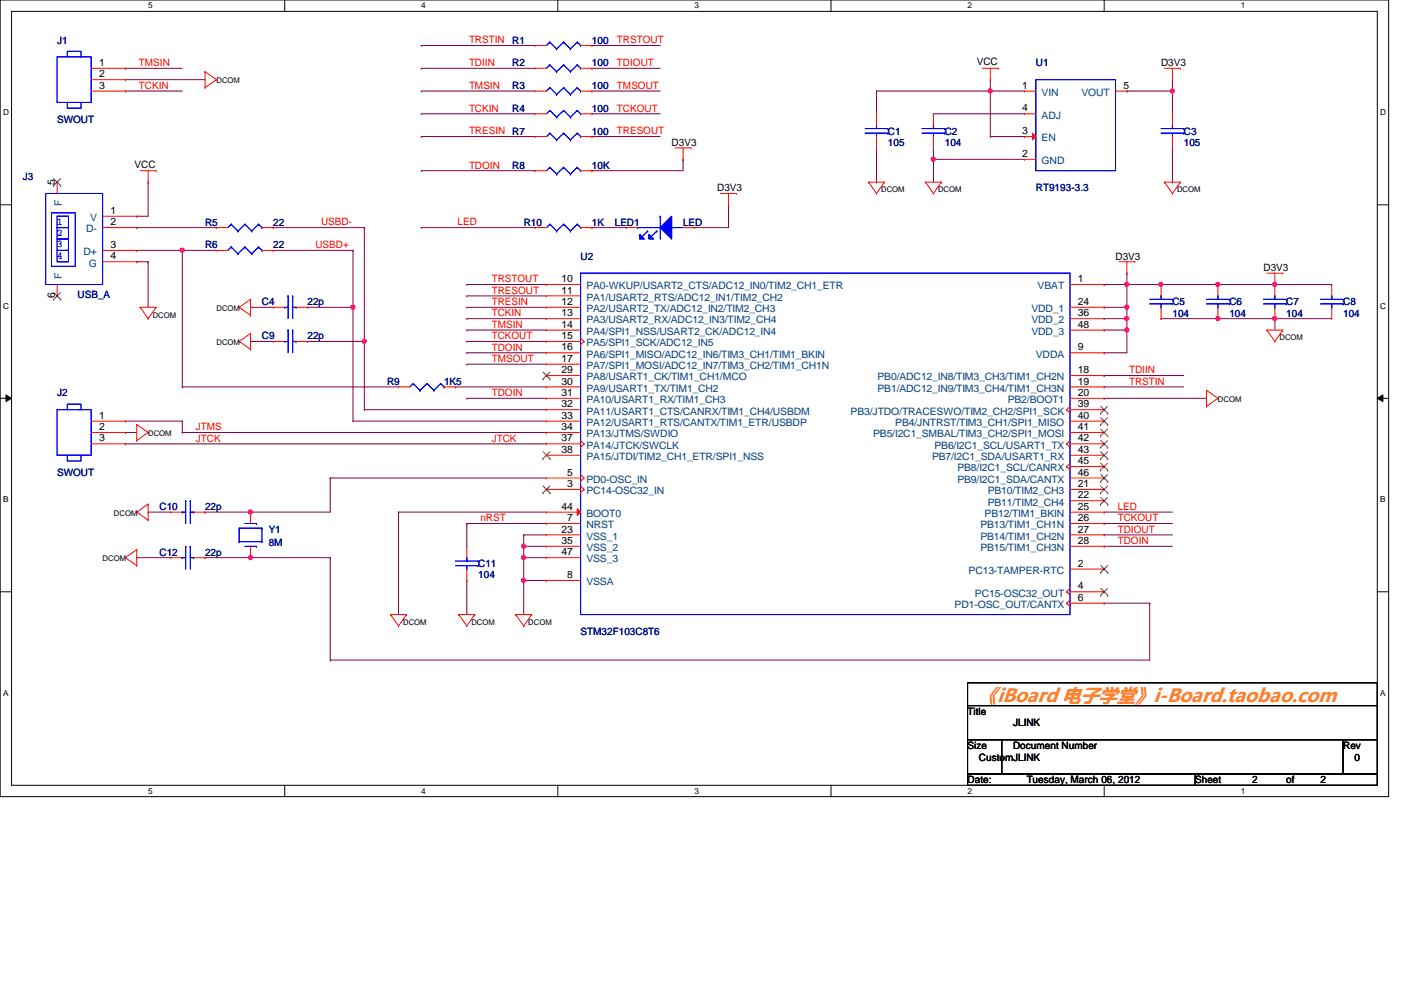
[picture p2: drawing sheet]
<svg xmlns="http://www.w3.org/2000/svg" width="297mm" height="210mm" viewBox="0 0 297 210" stroke-linecap="round" stroke-linejoin="round" font-family="sans-serif">
<path d="M0 0h294.4v168.9h-294.4zM2.5 2.4h289.5v164.1h-289.5z" fill="none" stroke="#000" stroke-width=".21"/>
<g fill="#fff">
<path d="M31.4 .3h.9v1.9h-.9z"/>
<path d="M31.4 166.8h.9v1.9h-.9z"/>
</g>
<path d="M60.4 0v2.4M60.4 166.5v2.4" fill="none" stroke="#000" stroke-width=".21"/>
<g fill="#fff">
<path d="M89.3 .3h1v1.9h-1z"/>
<path d="M89.3 166.8h1v1.9h-1z"/>
</g>
<path d="M118.3 0v2.4M118.3 166.5v2.4" fill="none" stroke="#000" stroke-width=".21"/>
<g fill="#fff">
<path d="M147.2 .3h1v1.9h-1z"/>
<path d="M147.2 166.8h1v1.9h-1z"/>
</g>
<path d="M176.2 0v2.4M176.2 166.5v2.4" fill="none" stroke="#000" stroke-width=".21"/>
<g fill="#fff">
<path d="M205.1 .3h1v1.9h-1z"/>
<path d="M205.1 166.8h1v1.9h-1z"/>
</g>
<path d="M234.1 0v2.4M234.1 166.5v2.4" fill="none" stroke="#000" stroke-width=".21"/>
<g fill="#fff">
<path d="M263.1 .3h.9v1.9h-.9z"/>
<path d="M263.1 166.8h.9v1.9h-.9z"/>
<path d="M.7 22.9h1.2v1.9h-1.2z"/>
<path d="M292.6 22.9h1.3v1.9h-1.3z"/>
<path d="M.7 63.9h1.2v1.9h-1.2z"/>
<path d="M292.6 63.9h1.3v1.9h-1.3z"/>
</g>
<path d="M0 43.4h2.5M292 43.4h2.4" fill="none" stroke="#000" stroke-width=".21"/>
<g fill="#fff">
<path d="M.7 104.9h1.1v1.9h-1.1z"/>
<path d="M292.6 104.9h1.2v1.9h-1.2z"/>
</g>
<path d="M0 84.5h2.5M1.3 83.7l1.2 .8-1.2 .6zM292 84.5l1.2-.8v1.4zM292 84.5h2.4" fill="none" stroke="#000" stroke-width=".21"/>
<path d="M1.3 83.7l1.2 .8-1.2 .6zM292 84.5l1.2-.8v1.4z" fill="#000"/>
<g fill="#fff">
<path d="M.7 146h1.1v1.9h-1.1z"/>
<path d="M292.6 146h1.2v1.9h-1.2z"/>
</g>
<path d="M0 125.5h2.5M292 125.5h2.4" fill="none" stroke="#000" stroke-width=".21"/>
<g fill="none" stroke="#800040" stroke-width=".21">
<path d="M31.4 38.6h.1M31.4 38.6v7.2h-2.4M29 45.8h.1M29 48.3h.1M29 55.5h.1M29 48.3h16.9M29 55.5h2.4M31.4 55.5h.1M31.4 55.5v9.7M38.6 53.1h.1M38.6 53.1h7.3M58 48.3h.1"/>
<path d="M58 53.1h.1M58 53.1h16.8M58 48.3h19.3M238.9 57.9h.1M238.9 57.9v7.3M234.1 74.8h.1M234.1 60.3h.1M234.1 74.8h4.8M234.1 60.3h4.8M238.9 60.3h.1"/>
</g>
<circle cx="238.9" cy="60.3" r=".45" fill="#f0f"/>
<circle cx="238.9" cy="60.3" r=".45" fill="none" stroke="#f0f" stroke-width=".21"/>
<path d="M234.1 65.2h.1M234.1 65.2h4.8M238.9 65.2h.1M238.9 65.2v2.4" fill="none" stroke="#800040" stroke-width=".21"/>
<circle cx="238.9" cy="65.1" r=".45" fill="#f0f"/>
<circle cx="238.9" cy="65.1" r=".45" fill="none" stroke="#f0f" stroke-width=".21"/>
<path d="M234.1 67.6h.1M234.1 70h.1M234.1 67.6h4.8M234.1 70h4.8M238.9 70h.1M238.9 70v4.8" fill="none" stroke="#800040" stroke-width=".21"/>
<circle cx="238.9" cy="70" r=".45" fill="#f0f"/>
<circle cx="238.9" cy="70" r=".45" fill="none" stroke="#f0f" stroke-width=".21"/>
<path d="M258.2 60.3h.1M258.2 60.3h12.1" fill="none" stroke="#800040" stroke-width=".21"/>
<circle cx="258.2" cy="60.3" r=".45" fill="#f0f"/>
<circle cx="258.2" cy="60.3" r=".45" fill="none" stroke="#f0f" stroke-width=".21"/>
<path d="M246.2 60.3h.1M246.2 67.6h.1M246.2 60.3h12M246.2 67.6h24.1M258.2 67.6h.1" fill="none" stroke="#800040" stroke-width=".21"/>
<circle cx="258.2" cy="67.5" r=".45" fill="#f0f"/>
<circle cx="258.2" cy="67.5" r=".45" fill="none" stroke="#f0f" stroke-width=".21"/>
<path d="M270.3 67.6h.1M270.3 67.6v2.4M270.3 67.6h12.1" fill="none" stroke="#800040" stroke-width=".21"/>
<circle cx="270.3" cy="67.5" r=".45" fill="#f0f"/>
<circle cx="270.3" cy="67.5" r=".45" fill="none" stroke="#f0f" stroke-width=".21"/>
<path d="M26.6 94.1h.1M26.6 89.3h.1M26.6 94.1h89.3M26.6 89.3h12M84.5 108.6h.1M84.5 108.6h31.4M84.5 108.6v21.7M111 113.4h.1M111 113.4v2.4M111 123.1h.1M111 123.1v7.2" fill="none" stroke="#800040" stroke-width=".21"/>
<circle cx="111" cy="123" r=".45" fill="#f0f"/>
<circle cx="111" cy="123" r=".45" fill="none" stroke="#f0f" stroke-width=".21"/>
<path d="M111 115.8h.1M111 115.8v2.4" fill="none" stroke="#800040" stroke-width=".21"/>
<circle cx="111" cy="115.8" r=".45" fill="#f0f"/>
<circle cx="111" cy="115.8" r=".45" fill="none" stroke="#f0f" stroke-width=".21"/>
<path d="M238.9 67.6h.1M238.9 67.6v2.4M99 111h.1M99 111h16.9M99 111v4.8M99 123.1h.1M99 123.1v7.2" fill="none" stroke="#800040" stroke-width=".21"/>
<circle cx="238.9" cy="67.5" r=".45" fill="#f0f"/>
<circle cx="238.9" cy="67.5" r=".45" fill="none" stroke="#f0f" stroke-width=".21"/>
<path d="M111 118.2h.1M111 118.2v4.9" fill="none" stroke="#800040" stroke-width=".21"/>
<circle cx="111" cy="118.2" r=".45" fill="#f0f"/>
<circle cx="111" cy="118.2" r=".45" fill="none" stroke="#f0f" stroke-width=".21"/>
<path d="M270.3 60.3h.1M270.3 60.3h12.1" fill="none" stroke="#800040" stroke-width=".21"/>
<circle cx="270.3" cy="60.3" r=".45" fill="#f0f"/>
<circle cx="270.3" cy="60.3" r=".45" fill="none" stroke="#f0f" stroke-width=".21"/>
<path d="M77.3 72.4h.1M77.3 72.4v14.5M77.3 86.9h.1M77.3 86.9h38.6M111 113.4h.1M111 115.8h.1M111 118.2h.1M111 113.4h4.9M111 115.8h4.9M111 118.2h4.9M111 123.1h.1M111 123.1h4.9" fill="none" stroke="#800040" stroke-width=".21"/>
<circle cx="77.2" cy="72.4" r=".45" fill="#f0f"/>
<circle cx="77.2" cy="72.4" r=".45" fill="none" stroke="#f0f" stroke-width=".21"/>
<path d="M74.8 65.2h.1M74.8 65.2v24.1M74.8 89.3h.1M74.8 89.3h41.1M96.6 82h.1M96.6 82h19.3" fill="none" stroke="#800040" stroke-width=".21"/>
<circle cx="74.8" cy="65.1" r=".45" fill="#f0f"/>
<circle cx="74.8" cy="65.1" r=".45" fill="none" stroke="#f0f" stroke-width=".21"/>
<g fill="none" stroke="#800040" stroke-width=".21">
<path d="M125.5 48.3h.1M125.5 48.3h7.3M147.2 48.3h.1M154.5 43.4h.1M154.5 43.4v4.9h-7.3M53.1 65.2h.1M53.1 72.4h.1M53.1 65.2h4.9M53.1 72.4h4.9M65.2 65.2h.1M65.2 72.4h.1M65.2 65.2h9.6"/>
<path d="M65.2 72.4h12.1M29 118.2h.1M29 118.2h7.2M31.4 108.6h.1M31.4 108.6h4.8M43.5 108.6h.1M43.5 108.6h9.6M53.1 118.2h.1M53.1 118.2h16.9M70 101.3h.1M70 101.3h45.9M70 101.3v7.3"/>
<path d="M234.1 108.6h.1M234.1 108.6h14.5"/>
</g>
<circle cx="53.1" cy="118.2" r=".45" fill="#f0f"/>
<circle cx="53.1" cy="118.2" r=".45" fill="none" stroke="#f0f" stroke-width=".21"/>
<g fill="none" stroke="#800040" stroke-width=".21">
<path d="M26.6 16.9h.1M26.6 14.5h.1M26.6 19.3h.1M26.6 14.5h12M26.6 19.3h12M26.6 16.9h16.9M89.3 9.7h.1M89.3 14.5h.1M89.3 19.3h.1M89.3 9.7h24.1M89.3 14.5h24.1M89.3 19.3h24.1"/>
<path d="M125.5 9.7h.1M125.5 14.5h.1M125.5 19.3h.1M125.5 9.7h14.5M125.5 14.5h14.5M125.5 19.3h14.5M210 19.3h.1M210 19.3v9.7M89.3 24.1h.1M89.3 29h.1M89.3 36.2h.1M89.3 24.1h24.1"/>
<path d="M89.3 29h24.1M89.3 36.2h24.1M125.5 24.1h.1M125.5 29h.1M125.5 36.2h.1M125.5 24.1h14.5M125.5 29h14.5M144.8 33.8h.1M144.8 33.8v2.4h-19.3M210 29h.1M210 29h7.2M99 60.3h.1"/>
<path d="M99 62.7h.1M99 65.2h.1M99 67.6h.1M99 70h.1M99 72.4h.1M99 74.8h.1M99 77.2h.1M99 60.3h16.9M99 62.7h16.9M99 65.2h16.9M99 67.6h16.9M99 70h16.9"/>
<path d="M99 72.4h16.9M99 74.8h16.9M99 77.2h16.9M234.1 79.6h.1M234.1 79.6h16.9M99 84.5h.1M99 84.5h16.9M234.1 82h.1M234.1 84.5h.1M234.1 84.5h21.7M234.1 82h16.9M70 118.2h.1"/>
<path d="M70 118.2v21.8M234.1 111h.1M234.1 113.4h.1M234.1 115.8h.1M234.1 111h14.5M234.1 113.4h14.5M234.1 115.8h14.5M70 140h.1M234.1 127.9h.1M234.1 127.9h9.7M243.8 127.9h.1M243.8 127.9v12.1h-173.8"/>
</g>
<circle cx="209.9" cy="19.3" r=".45" fill="#f0f"/>
<circle cx="209.9" cy="19.3" r=".45" fill="none" stroke="#f0f" stroke-width=".21"/>
<path d="M185.8 19.3h.1M185.8 19.3h31.4M185.8 19.3v4.8M210 19.3h.1M210 16.9h.1M210 16.9v2.4M185.8 38.6h.1M185.8 31.4v7.2M197.9 33.8h.1M197.9 33.8h19.3" fill="none" stroke="#800040" stroke-width=".21"/>
<circle cx="197.9" cy="33.8" r=".45" fill="#f0f"/>
<circle cx="197.9" cy="33.8" r=".45" fill="none" stroke="#f0f" stroke-width=".21"/>
<path d="M238.9 19.3h.1M238.9 19.3h9.7M248.6 19.3h.1M248.6 19.3v4.8M197.9 33.8h.1M197.9 33.8v4.8" fill="none" stroke="#800040" stroke-width=".21"/>
<circle cx="248.5" cy="19.3" r=".45" fill="#f0f"/>
<circle cx="248.5" cy="19.3" r=".45" fill="none" stroke="#f0f" stroke-width=".21"/>
<path d="M197.9 24.1h.1M197.9 31.4h.1M197.9 24.1h19.3M197.9 31.4v2.4M248.6 38.6h.1M248.6 31.4v7.2M38.6 53.1h.1M38.6 53.1v28.9M26.6 91.7h.1M26.6 91.7h2.4M38.6 82h.1M38.6 82h45.9" fill="none" stroke="#800040" stroke-width=".21"/>
<circle cx="38.6" cy="53.1" r=".45" fill="#f0f"/>
<circle cx="38.6" cy="53.1" r=".45" fill="none" stroke="#f0f" stroke-width=".21"/>
<path d="M29 53.1h.1M29 53.1h9.6M53.1 108.6h.1M53.1 108.6h16.9" fill="none" stroke="#800040" stroke-width=".21"/>
<circle cx="53.1" cy="108.6" r=".45" fill="#f0f"/>
<circle cx="53.1" cy="108.6" r=".45" fill="none" stroke="#f0f" stroke-width=".21"/>
<g fill="none" stroke="#800040" stroke-width=".21">
<path d="M248.6 16.9h.1M248.6 16.9v2.4M74.8 53.1h.1M74.8 53.1v12.1M77.3 48.3h.1M77.3 48.3v24.1M89.3 48.3h.1M89.3 48.3h24.1M238.9 60.3h.1M238.9 60.3h7.3M38.6 89.3h.1M38.6 91.7h.1"/>
<path d="M38.6 89.3v2.4M38.6 91.7h77.3M43.5 118.2h.1M43.5 118.2h9.6"/>
</g>
<circle cx="246.1" cy="60.3" r=".45" fill="#f0f"/>
<circle cx="246.1" cy="60.3" r=".45" fill="none" stroke="#f0f" stroke-width=".21"/>
<g fill="none" stroke="#f00" stroke-width=".21">
<path d="M19.3 14.5h7.3M19.3 19.3h7.3M19.3 16.9h7.3M26.6 14.5h.1M26.6 16.9h.1M26.6 19.3h.1M43.5 18.6h.1M43.5 15.2h.1M43.5 15.2l2.4 1.7M43.5 15.2v3.4M45.9 16.9h.1M45.9 16.9l-2.4 1.7"/>
<path d="M113.4 9.7h.1M113.4 19.3h.1M113.4 14.5h.1M113.4 14.5h2.5M113.4 9.7h2.5M113.4 19.3h2.5M123.1 14.5h2.4M123.1 9.7h2.4M123.1 19.3h2.4M125.5 9.7h.1M125.5 19.3h.1M125.5 14.5h.1"/>
<path d="M208.3 14.5h3.4M210 16.9h.1M210 14.5v2.4M211.7 14.5h.1M246.9 14.5h3.4M248.6 16.9h.1M248.6 14.5v2.4M250.3 14.5h.1M12.1 38.6h.1M12.1 38.6v2.4M29.7 36.2h3.4M31.4 38.6h.1"/>
<path d="M31.4 36.2v2.4M33.1 36.2h.1M113.4 29h.1M113.4 24.1h.1M113.4 36.2h.1M113.4 36.2h2.5M113.4 29h2.5M113.4 24.1h2.5M123.1 36.2h2.4M123.1 29h2.4M123.1 24.1h2.4M125.5 29h.1"/>
<path d="M125.5 24.1h.1M125.5 36.2h.1M143.1 31.4h3.4M144.8 33.8h.1M144.8 31.4v2.4M146.5 31.4h.1M184.1 38.6h.1M184.1 38.6l1.7 2.4M184.1 38.6h3.4M187.5 38.6h.1M187.5 38.6l-1.7 2.4M196.2 38.6h.1"/>
<path d="M196.2 38.6h3.4M196.2 38.6l1.7 2.4M197.9 24.1h.1M197.9 31.4h.1M197.9 24.1v2.4M197.9 29v2.4M199.6 38.6h.1M199.6 38.6l-1.7 2.4M246.9 38.6h.1M246.9 38.6h3.4M246.9 38.6l1.7 2.4M250.3 38.6h.1"/>
<path d="M250.3 38.6l-1.7 2.4M21.8 55.5h7.2M21.8 48.3h7.2M21.8 53.1h7.2M21.8 45.8h7.2M29 45.8h.1M29 48.3h.1M29 53.1h.1M29 55.5h.1M45.9 48.3h.1M45.9 53.1h.1M45.9 48.3h2.4"/>
<path d="M45.9 53.1h2.4M55.5 48.3h2.5M55.5 53.1h2.5M58 48.3h.1M58 53.1h.1M152.8 41h3.4M154.5 43.4h.1M154.5 41v2.4M156.2 41h.1M185.8 41h.1M197.9 41h.1M237.2 55.5h3.4"/>
<path d="M238.9 57.9h.1M238.9 55.5v2.4M240.6 55.5h.1M248.6 41h.1M268.6 57.9h3.4M270.3 57.9v4.8M272 57.9h.1M12.1 62.7h.1M12.1 60.3v2.4M29.7 65.2h.1M29.7 65.2l1.7 2.4M29.7 65.2h3.4"/>
<path d="M31.4 67.6h.1M33.1 65.2h.1M33.1 65.2l-1.7 2.4M50.7 65.2h.1M50.7 72.4h.1M50.7 65.2l2.4 1.6M50.7 72.4l2.4 1.7M53.1 63.5h.1M53.1 66.8h.1M53.1 70.7h.1M53.1 74.1h.1M53.1 63.5l-2.4 1.7"/>
<path d="M53.1 63.5v3.3M53.1 70.7v3.4M53.1 70.7l-2.4 1.7M246.2 60.3h.1M246.2 67.6h.1M246.2 60.3v2.4M246.2 65.2v2.4M258.2 60.3h.1M258.2 67.6h.1M258.2 60.3v2.4M258.2 65.2v2.4M268.6 70h.1"/>
<path d="M268.6 70l1.7 2.4M268.6 70h3.4M270.3 72.4h.1M270.3 60.3h.1M270.3 67.6h.1M270.3 65.2v2.4M272 70h.1M272 70l-1.7 2.4M282.4 60.3h.1M282.4 67.6h.1M282.4 60.3v2.4M282.4 65.2v2.4"/>
<path d="M19.3 89.3h7.3M19.3 91.7h7.3M19.3 94.1h7.3M26.6 89.3h.1M26.6 91.7h.1M26.6 94.1h.1M29 93.4h.1M29 90h.1M29 90v3.4M29 90l2.4 1.7M31.4 91.7h.1M31.4 91.7l-2.4 1.7"/>
<path d="M84.5 82h.1M84.5 82h2.4M94.1 82h2.5M96.6 82h.1M255.8 86.1h.1M255.8 82.8h.1M255.8 82.8l2.4 1.7M255.8 82.8v3.3M258.2 84.5h.1M258.2 84.5l-2.4 1.6M26.6 118.2h.1M26.6 118.2l2.4 1.7"/>
<path d="M29 108.6h.1M29 116.5h.1M29 119.9h.1M29 108.6l2.4 1.7M29 116.5l-2.4 1.7M29 116.5v3.4M31.4 106.9h.1M31.4 110.3h.1M31.4 106.9l-2.4 1.7M31.4 106.9v3.4M36.2 108.6h.1M36.2 118.2h.1"/>
<path d="M36.2 108.6h2.4M36.2 118.2h2.4M41.1 108.6h2.4M41.1 118.2h2.4M43.5 108.6h.1M43.5 118.2h.1M99 115.8h.1M99 115.8v2.4M82.8 130.3h.1M82.8 130.3h3.4M82.8 130.3l1.7 2.4M84.5 132.7h.1"/>
<path d="M86.2 130.3h.1M86.2 130.3l-1.7 2.4M97.3 130.3h.1M97.3 130.3h3.4M97.3 130.3l1.7 2.4M99 132.7h.1M99 123.1h.1M99 120.6v2.5M100.7 130.3h.1M100.7 130.3l-1.7 2.4M109.3 130.3h.1M109.3 130.3l1.7 2.4"/>
<path d="M109.3 130.3h3.4M111 132.7h.1M112.7 130.3h.1M112.7 130.3l-1.7 2.4"/>
</g>
<path d="M205.1 144.8h86.9v4.8h-86.9zM205.1 149.6h86.9v7.2h-86.9zM205.1 156.8h7.3v7.3h-7.3zM212.4 156.8h72.4v7.3h-72.4zM284.8 156.8h7.2v7.3h-7.2zM205.1 164.1h48.3v2.4h-48.3zM253.4 164.1h38.6v2.4h-38.6z" fill="none" stroke="#000" stroke-width=".21"/>
<g fill="none" stroke="#00f" stroke-width=".21">
<path d="M12.1 12.1h7.2v9.6h-7.2zM14.3 12.1v-1.2h2.9v1.2h-.3M116.6 8.9h.1M116.6 18.6h.1M116.6 13.8h.1M116.6 8.9l-.7 .8M116.6 8.9l1.4 1.5M116.6 18.6l-.7 .7M116.6 18.6l1.4 1.4M116.6 13.8l-.7 .7M116.6 13.8l1.4 1.4M118 10.4h.1"/>
<path d="M118 15.2h.1M119.5 8.9h.1M119.5 18.6h.1M119.5 13.8h.1M119.5 8.9l-1.5 1.5M119.5 8.9l1.4 1.5M119.5 18.6l-1.5 1.4M119.5 18.6l1.4 1.4M119.5 13.8l-1.5 1.4M119.5 13.8l1.4 1.4M120.9 10.4h.1M120.9 15.2h.1"/>
<path d="M122.4 8.9h.1M122.4 18.6h.1M122.4 13.8h.1M122.4 8.9l-1.5 1.5M122.4 8.9l.7 .8M122.4 18.6l-1.5 1.4M122.4 18.6l.7 .7M122.4 13.8l-1.5 1.4M122.4 13.8l.7 .7M123.1 9.7h.1M123.1 19.3h.1M123.1 14.5h.1"/>
<path d="M14.5 21.7h-.2v1.2h2.9v-1.2M116.6 28.2h.1M116.6 23.4h.1M116.6 35.5h.1M116.6 28.2l-.7 .8M116.6 28.2l1.4 1.5M116.6 23.4l-.7 .7M116.6 23.4l1.4 1.4M116.6 35.5l-.7 .7M116.6 35.5l1.4 1.4M118 29.7h.1M118 24.8h.1"/>
<path d="M118 20h.1M118 36.9h.1M119.5 28.2h.1M119.5 23.4h.1M119.5 35.5h.1M119.5 28.2l-1.5 1.5M119.5 28.2l1.4 1.5M119.5 23.4l-1.5 1.4M119.5 23.4l1.4 1.4M119.5 35.5l-1.5 1.4M119.5 35.5l1.4 1.4M120.9 29.7h.1"/>
<path d="M120.9 24.8h.1M120.9 20h.1M120.9 36.9h.1M122.4 28.2h.1M122.4 23.4h.1M122.4 35.5h.1M122.4 28.2l-1.5 1.5M122.4 28.2l.7 .8M122.4 23.4l-1.5 1.4M122.4 23.4l.7 .7M122.4 35.5l-1.5 1.4M122.4 35.5l.7 .7"/>
<path d="M123.1 29h.1M123.1 24.1h.1M123.1 36.2h.1M195.5 28.2h4.8M195.5 27.3h4.8M197.9 26.5h.1M197.9 29h.1M197.9 26.5v.8M197.9 28.2v.8M200.3 28.2h.1M200.3 27.3h.1M9.7 41h12.1v19.3h-12.1z"/>
<path d="M10.9 45.1h5.1v11.4h-5.1zM12.1 50.7h2.4v2.4h-2.4zM12.1 45.8h2.4v2.5h-2.4zM12.1 53.1h2.4v2.4h-2.4zM12.1 48.3h2.4v2.4h-2.4zM49 47.5h.1M49 52.4h.1M49 47.5l-.7 .8M49 47.5l1.5 1.5M49 52.4l-.7 .7M49 52.4l1.5 1.4M50.5 49h.1"/>
<path d="M50.5 53.8h.1M51.9 47.5h.1M51.9 52.4h.1M51.9 47.5l-1.4 1.5M51.9 47.5l1.5 1.5M51.9 52.4l-1.4 1.4M51.9 52.4l1.5 1.4M53.4 49h.1M53.4 53.8h.1M54.8 47.5h.1M54.8 52.4h.1M54.8 47.5l-1.4 1.5"/>
<path d="M54.8 47.5l.7 .8M54.8 52.4l-1.4 1.4M54.8 52.4l.7 .7M55.5 48.3h.1M55.5 53.1h.1M243.8 64.4h4.8M243.8 63.5h4.8M246.2 62.7h.1M246.2 65.2h.1M246.2 62.7v.8M246.2 64.4v.8M248.6 64.4h.1"/>
<path d="M248.6 63.5h.1M255.8 64.4h4.8M255.8 63.5h4.8M258.2 62.7h.1M258.2 65.2h.1M258.2 62.7v.8M258.2 64.4v.8M260.6 64.4h.1M260.6 63.5h.1M267.9 64.4h4.8M267.9 63.5h4.8M270.3 62.7h.1"/>
<path d="M270.3 65.2h.1M270.3 62.7v.8M270.3 64.4v.8M272.7 64.4h.1M272.7 63.5h.1M279.9 64.4h4.9M279.9 63.5h4.9M282.4 62.7h.1M282.4 65.2h.1M282.4 62.7v.8M282.4 64.4v.8M284.8 64.4h.1"/>
<path d="M284.8 63.5h.1M12.1 86.9h7.2v9.6h-7.2zM14.3 86.9v-1.2h2.9v1.2h-.3M14.5 96.5h-.2v1.2h2.9v-1.2M87.6 81.3h.1M87.6 81.3l-.7 .7M87.6 81.3l1.5 1.5M89.1 82.8h.1M90.5 81.3h.1M90.5 81.3l-1.4 1.5M90.5 81.3l1.5 1.5M92 82.8h.1"/>
<path d="M93.4 81.3h.1M93.4 81.3l-1.4 1.5M93.4 81.3l.7 .7M94.1 82h.1M38.6 108.6h.1M38.6 118.2h.1M38.6 108.6h.8M38.6 118.2h.8M39.4 106.2h.1M39.4 115.8h.1M39.4 106.2v4.8M39.4 115.8v4.8"/>
<path d="M40.3 106.2h.1M40.3 115.8h.1M40.3 106.2v4.8M40.3 115.8v4.8M40.3 108.6h.8M40.3 118.2h.8M41.1 108.6h.1M41.1 118.2h.1M96.6 119.9h4.8M96.6 119h4.8M99 118.2h.1M99 118.2v.8"/>
<path d="M99 119.9v.7M101.4 119.9h.1M101.4 119h.1M99 120.6h.1"/>
</g>
<path d="M11.3 39.4h.1M11.4 37.9l1.5 1.5M12.8 37.9l-1.5 1.5M12.9 39.4h.1M11.3 63.5h.1M11.4 62l1.5 1.5M12.8 62l-1.5 1.5M12.9 63.5h.1" fill="none" stroke="#804000" stroke-width=".21"/>
<path d="M140 48.3l2.4-2.5v4.9z" fill="#00f"/>
<path d="M140 48.3l2.4-2.5v4.9z" fill="none" stroke="#00f" stroke-width=".21"/>
<path d="M137.6 49.7l1 1h-1z" fill="#00f"/>
<path d="M137.6 49.7l1 1h-1z" fill="none" stroke="#00f" stroke-width=".21"/>
<path d="M135.6 49.7l1 1h-1z" fill="#00f"/>
<path d="M135.2 48.3h.1M135.2 48.3h4.8M135.6 49.7l1 1h-1zM137.3 49h.1M137.3 49l-1.2 1.2M139.3 49h.1M139.3 49l-1.3 1.2M140 45.8h.1M140 45.8v4.9M142.4 48.3h.1M142.4 48.3h2.4" fill="none" stroke="#00f" stroke-width=".21"/>
<path d="M140 48.3l2.4-2.5v4.9z" fill="#00f"/>
<path d="M140 48.3l2.4-2.5v4.9z" fill="none" stroke="#00f" stroke-width=".21"/>
<path d="M137.6 49.7l1 1h-1z" fill="#00f"/>
<path d="M137.6 49.7l1 1h-1z" fill="none" stroke="#00f" stroke-width=".21"/>
<path d="M135.6 49.7l1 1h-1z" fill="#00f"/>
<g fill="none" stroke="#00f" stroke-width=".21">
<path d="M219.6 16.9h16.9v19.3h-16.9zM183.4 28.2h4.9M183.4 27.3h4.9M185.8 26.5h.1M185.8 29h.1M185.8 26.5v.8M185.8 28.2v.8M188.3 28.2h.1M188.3 27.3h.1M135.2 48.3h.1M135.2 48.3h4.8M135.6 49.7l1 1h-1z"/>
<path d="M137.3 49h.1M137.3 49l-1.2 1.2M139.3 49h.1M139.3 49l-1.3 1.2M140 45.8h.1M140 45.8v4.9M142.4 48.3h.1M142.4 48.3h2.4"/>
</g>
<path d="M217.2 19.3h.1M217.2 19.3h2.4M185.8 24.1h.1M185.8 31.4h.1M185.8 24.1v2.4M185.8 29v2.4M217.2 33.8h.1M217.2 33.8h2.4M132.8 48.3h.1M132.8 48.3h2.4M144.8 48.3h2.4M147.2 48.3h.1" fill="none" stroke="#f00" stroke-width=".21"/>
<path d="M218.9 28.2l.7 .8-.7 .7z" fill="#f00"/>
<g fill="none" stroke="#f00" stroke-width=".21">
<path d="M236.5 19.3h2.4M238.9 19.3h.1M217.2 29h.1M217.2 24.1h.1M217.2 29h2.4M217.2 24.1h2.4M218.9 28.2l.7 .8-.7 .7zM248.6 24.1h.1M248.6 31.4h.1M248.6 24.1v2.4M248.6 29v2.4M113.4 48.3h.1"/>
<path d="M113.4 48.3h2.5M123.1 48.3h2.4M125.5 48.3h.1M58 65.2h.1M58 72.4h.1M58 65.2h2.4M58 72.4h2.4M62.8 65.2h2.4M62.8 72.4h2.4M65.2 65.2h.1M65.2 72.4h.1M53.1 118.2h.1"/>
<path d="M53.1 108.6h.1M53.1 108.6v2.4M53.1 115.8v2.4"/>
</g>
<g fill="none" stroke="#00f" stroke-width=".21">
<path d="M246.2 28.2h4.8M246.2 27.3h4.8M248.6 26.5h.1M248.6 29h.1M248.6 26.5v.8M248.6 28.2v.8M251 28.2h.1M251 27.3h.1M116.6 47.5h.1M116.6 47.5l-.7 .8M116.6 47.5l1.4 1.5M118 49h.1"/>
<path d="M119.5 47.5h.1M119.5 47.5l-1.5 1.5M119.5 47.5l1.4 1.5M120.9 49h.1M122.4 47.5h.1M122.4 47.5l-1.5 1.5M122.4 47.5l.7 .8M123.1 57.9h103.8v72.4h-103.8zM123.1 48.3h.1M60.4 65.2h.1M60.4 72.4h.1M60.4 65.2h.7"/>
<path d="M60.4 72.4h.7M61.1 62.7h.1M61.1 70h.1M61.1 62.7v4.9M61.1 70v4.8M62.1 62.7h.1M62.1 70h.1M62.1 62.7v4.9M62.1 70v4.8M62.1 65.2h.7M62.1 72.4h.7M62.8 65.2h.1"/>
<path d="M62.8 72.4h.1M50.7 112h.1M50.7 114.9h.1M50.7 114.9h4.8M50.7 112h4.8M50.7 112v2.9M51.9 115.8h2.5M51.9 111h2.5M54.4 115.8h.1M54.4 111h.1M55.5 114.9h.1M55.5 112h.1"/>
<path d="M55.5 112v2.9"/>
</g>
<path d="M122.4 107.9l.7 .7-.7 .7z" fill="#f00"/>
<g fill="none" stroke="#f00" stroke-width=".21">
<path d="M115.9 60.3h.1M115.9 62.7h.1M115.9 65.2h.1M115.9 67.6h.1M115.9 70h.1M115.9 72.4h.1M115.9 74.8h.1M115.9 77.2h.1M115.9 79.6h.1M115.9 60.3h7.2M115.9 62.7h7.2M115.9 65.2h7.2"/>
<path d="M115.9 67.6h7.2M115.9 70h7.2M115.9 72.4h7.2M115.9 74.8h7.2M115.9 77.2h7.2M115.9 79.6h7.2M123.1 73.1h.1M123.1 71.7l.7 .7M123.8 72.4h.1M123.8 72.4l-.7 .7M226.9 60.3h7.2M226.9 65.2h7.2"/>
<path d="M226.9 67.6h7.2M226.9 70h7.2M226.9 74.8h7.2M226.9 79.6h7.2M234.1 79.6h.1M234.1 60.3h.1M234.1 65.2h.1M234.1 67.6h.1M234.1 70h.1M234.1 74.8h.1M115.9 84.5h.1M115.9 86.9h.1"/>
<path d="M115.9 89.3h.1M115.9 91.7h.1M115.9 94.1h.1M115.9 96.5h.1M115.9 82h.1M115.9 84.5h7.2M115.9 86.9h7.2M115.9 89.3h7.2M115.9 91.7h7.2M115.9 94.1h7.2M115.9 96.5h7.2M115.9 82h7.2"/>
<path d="M123.1 94.8h.1M123.1 93.4l.7 .7M123.8 94.1h.1M123.8 94.1l-.7 .7M226.1 86.9h.1M226.1 94.1h.1M226.1 98.9h.1M226.1 86.9l.8 .7M226.1 94.1l.8 .7M226.1 98.9l.8 .8M226.9 87.6h.1M226.9 94.8h.1"/>
<path d="M226.9 99.7h.1M226.9 84.5h7.2M226.9 86.9h7.2M226.9 89.3h7.2M226.9 91.7h7.2M226.9 94.1h7.2M226.9 96.5h7.2M226.9 82h7.2M226.9 86.1l-.8 .8M226.9 93.4l-.8 .7M226.9 98.2l-.8 .7M226.9 98.9h7.2"/>
<path d="M234.1 82h.1M234.1 84.5h.1M234.1 86.9h.1M234.1 89.3h.1M234.1 91.7h.1M234.1 94.1h.1M234.1 96.5h.1M234.1 98.9h.1M115.9 108.6h.1M115.9 111h.1M115.9 113.4h.1M115.9 115.8h.1"/>
<path d="M115.9 118.2h.1M115.9 103.8h.1M115.9 101.3h.1M115.9 108.6h7.2M115.9 111h7.2M115.9 113.4h7.2M115.9 115.8h7.2M115.9 118.2h7.2M115.9 103.8h7.2M115.9 101.3h7.2M122.4 107.9l.7 .7-.7 .7zM123.1 104.5h.1"/>
<path d="M123.1 102.1h.1M123.1 103l.7 .8M123.1 100.6l.7 .7M123.8 103.8h.1M123.8 101.3h.1M123.8 103.8l-.7 .7M123.8 101.3l-.7 .8M226.9 108.6h7.2M226.9 111h7.2M226.9 113.4h7.2M226.9 115.8h7.2M226.9 103.8h7.2"/>
<path d="M226.9 106.2h7.2M226.9 101.3h7.2M234.1 103.8h.1M234.1 106.2h.1M234.1 108.6h.1M234.1 111h.1M234.1 113.4h.1M234.1 115.8h.1M234.1 101.3h.1M115.9 123.1h.1M115.9 123.1h7.2M226.1 125.5h.1"/>
<path d="M226.1 127.9h.1M226.1 125.5l.8 .7M226.1 127.9l.8 .7M226.9 126.2h.1M226.9 128.6h.1M226.9 120.6h7.2M226.9 124.8l-.8 .7M226.9 125.5h7.2M226.9 127.2l-.8 .7M226.9 127.9h7.2M234.1 120.6h.1M234.1 125.5h.1"/>
<path d="M234.1 127.9h.1"/>
</g>
<g fill="none" stroke="#804000" stroke-width=".21">
<path d="M115.1 78.9l1.5 1.5M116.6 78.9l-1.5 1.5M115.1 97.3h.1M115.1 80.4h.1M115.1 95.8l1.5 1.5M116.6 95.8l-1.5 1.5M116.6 97.3h.1M116.6 80.4h.1M233.3 87.6h.1M233.3 90h.1M233.3 92.5h.1M233.3 94.9h.1"/>
<path d="M233.3 97.3h.1M233.3 99.7h.1M233.4 86.1l1.5 1.5M233.4 88.6l1.5 1.4M233.4 91l1.5 1.5M233.4 93.4l1.5 1.5M233.4 95.8l1.5 1.5M233.4 98.2l1.5 1.5M234.8 86.1l-1.5 1.5M234.8 88.6l-1.5 1.4M234.8 91l-1.5 1.5M234.8 93.4l-1.5 1.5"/>
<path d="M234.8 95.8l-1.5 1.5M234.8 98.2l-1.5 1.5M234.9 87.6h.1M234.9 90h.1M234.9 92.5h.1M234.9 94.9h.1M234.9 97.3h.1M234.9 99.7h.1M115.1 104.5h.1M115.1 103l1.5 1.5M116.6 103l-1.5 1.5M116.6 104.5h.1"/>
<path d="M233.3 104.5h.1M233.3 106.9h.1M233.3 102.1h.1M233.4 103l1.5 1.5M233.4 105.5l1.5 1.4M233.4 100.6l1.5 1.5M233.4 119.9l1.5 1.5M234.8 103l-1.5 1.5M234.8 105.5l-1.5 1.4M234.8 100.6l-1.5 1.5M234.8 119.9l-1.5 1.5M234.9 104.5h.1"/>
<path d="M234.9 106.9h.1M234.9 102.1h.1M233.3 121.4h.1M233.3 126.2h.1M233.4 124.8l1.5 1.4M234.8 124.8l-1.5 1.4M234.9 121.4h.1M234.9 126.2h.1"/>
</g>
<circle cx="238.9" cy="60.3" r=".45" fill="#f0f"/>
<circle cx="238.9" cy="60.3" r=".45" fill="none" stroke="#f0f" stroke-width=".21"/>
<circle cx="238.9" cy="65.1" r=".45" fill="#f0f"/>
<circle cx="238.9" cy="65.1" r=".45" fill="none" stroke="#f0f" stroke-width=".21"/>
<circle cx="238.9" cy="70" r=".45" fill="#f0f"/>
<circle cx="238.9" cy="70" r=".45" fill="none" stroke="#f0f" stroke-width=".21"/>
<circle cx="258.2" cy="60.3" r=".45" fill="#f0f"/>
<circle cx="258.2" cy="60.3" r=".45" fill="none" stroke="#f0f" stroke-width=".21"/>
<circle cx="258.2" cy="67.5" r=".45" fill="#f0f"/>
<circle cx="258.2" cy="67.5" r=".45" fill="none" stroke="#f0f" stroke-width=".21"/>
<circle cx="270.3" cy="67.5" r=".45" fill="#f0f"/>
<circle cx="270.3" cy="67.5" r=".45" fill="none" stroke="#f0f" stroke-width=".21"/>
<circle cx="111" cy="123" r=".45" fill="#f0f"/>
<circle cx="111" cy="123" r=".45" fill="none" stroke="#f0f" stroke-width=".21"/>
<circle cx="111" cy="115.8" r=".45" fill="#f0f"/>
<circle cx="111" cy="115.8" r=".45" fill="none" stroke="#f0f" stroke-width=".21"/>
<circle cx="238.9" cy="67.5" r=".45" fill="#f0f"/>
<circle cx="238.9" cy="67.5" r=".45" fill="none" stroke="#f0f" stroke-width=".21"/>
<circle cx="111" cy="118.2" r=".45" fill="#f0f"/>
<circle cx="111" cy="118.2" r=".45" fill="none" stroke="#f0f" stroke-width=".21"/>
<circle cx="270.3" cy="60.3" r=".45" fill="#f0f"/>
<circle cx="270.3" cy="60.3" r=".45" fill="none" stroke="#f0f" stroke-width=".21"/>
<circle cx="77.2" cy="72.4" r=".45" fill="#f0f"/>
<circle cx="77.2" cy="72.4" r=".45" fill="none" stroke="#f0f" stroke-width=".21"/>
<circle cx="74.8" cy="65.1" r=".45" fill="#f0f"/>
<circle cx="74.8" cy="65.1" r=".45" fill="none" stroke="#f0f" stroke-width=".21"/>
<circle cx="53.1" cy="118.2" r=".45" fill="#f0f"/>
<circle cx="53.1" cy="118.2" r=".45" fill="none" stroke="#f0f" stroke-width=".21"/>
<circle cx="209.9" cy="19.3" r=".45" fill="#f0f"/>
<circle cx="209.9" cy="19.3" r=".45" fill="none" stroke="#f0f" stroke-width=".21"/>
<circle cx="197.9" cy="33.8" r=".45" fill="#f0f"/>
<circle cx="197.9" cy="33.8" r=".45" fill="none" stroke="#f0f" stroke-width=".21"/>
<circle cx="248.5" cy="19.3" r=".45" fill="#f0f"/>
<circle cx="248.5" cy="19.3" r=".45" fill="none" stroke="#f0f" stroke-width=".21"/>
<circle cx="38.6" cy="53.1" r=".45" fill="#f0f"/>
<circle cx="38.6" cy="53.1" r=".45" fill="none" stroke="#f0f" stroke-width=".21"/>
<circle cx="53.1" cy="108.6" r=".45" fill="#f0f"/>
<circle cx="53.1" cy="108.6" r=".45" fill="none" stroke="#f0f" stroke-width=".21"/>
<circle cx="246.1" cy="60.3" r=".45" fill="#f0f"/>
<circle cx="246.1" cy="60.3" r=".45" fill="none" stroke="#f0f" stroke-width=".21"/>
<text font-size="4.1" fill="#ff8000" x="207.6" y="148.9">《iBoard 电子学堂》i-Board.taobao.com</text>
<g font-size="2.2" fill="#000080">
<text x="12.1" y="9.2">J1</text>
<text x="108.6" y="9.2">R1</text>
<text x="125.5" y="9.2">100</text>
<text x="108.6" y="14.1">R2</text>
<text x="125.5" y="14.1">100</text>
<text x="219.6" y="14.1">U1</text>
<text x="108.6" y="23.7">R4</text>
<text x="108.6" y="18.9">R3</text>
<text x="125.5" y="23.7">100</text>
<text x="125.5" y="18.9">100</text>
<text x="12.1" y="26.1">SWOUT</text>
<text x="125.5" y="28.5">100</text>
<text x="188.3" y="28.5">C1</text>
<text x="200.3" y="28.5">C2</text>
<text x="251" y="28.5">C3</text>
<text x="108.6" y="35.8">R8</text>
<text x="125.5" y="35.8">10K</text>
<text x="188.3" y="30.9">105</text>
<text x="200.3" y="30.9">104</text>
<text x="251" y="30.9">105</text>
<text x="4.9" y="38.2">J3</text>
<text x="219.6" y="40.6">RT9193-3.3</text>
<text x="43.5" y="47.8">R5</text>
<text x="58" y="47.8">22</text>
<text x="111" y="47.8">R10</text>
<text x="125.5" y="47.8">1K</text>
<text x="130.3" y="47.8">LED1</text>
<text x="144.8" y="47.8">LED</text>
<text x="43.5" y="52.7">R6</text>
<text x="58" y="52.7">22</text>
<text x="123.1" y="55.1">U2</text>
<text x="16.5" y="63.3">USB_A</text>
<text x="55.5" y="64.7">C4</text>
<text x="65.2" y="64.7">22p</text>
<text x="248.6" y="64.7">C5</text>
<text x="260.6" y="64.7">C6</text>
<text x="272.7" y="64.7">C7</text>
<text x="284.8" y="64.7">C8</text>
<text x="55.5" y="72">C9</text>
<text x="65.2" y="72">22p</text>
<text x="248.6" y="67.1">104</text>
<text x="260.6" y="67.1">104</text>
<text x="272.7" y="67.1">104</text>
<text x="284.8" y="67.1">104</text>
<text x="82.1" y="81.6">R9</text>
<text x="94.1" y="81.6">1K5</text>
<text x="12.1" y="84">J2</text>
<text x="12.1" y="100.9">SWOUT</text>
<text x="33.8" y="108.2">C10</text>
<text x="43.5" y="108.2">22p</text>
<text x="57" y="113">Y1</text>
<text x="33.8" y="117.8">C12</text>
<text x="43.5" y="117.8">22p</text>
<text x="57" y="115.9">8M</text>
<text x="101.4" y="120.2">C11</text>
<text x="101.4" y="122.6">104</text>
<text x="123.1" y="134.7">STM32F103C8T6</text>
</g>
<g font-size="2.2" fill="#f00">
<text x="99.4" y="9.2">TRSTIN</text>
<text x="130.8" y="9.2">TRSTOUT</text>
<text x="29.5" y="14">TMSIN</text>
<text x="99.4" y="14">TDIIN</text>
<text x="130.8" y="14">TDIOUT</text>
<text x="29.5" y="18.8">TCKIN</text>
<text x="99.4" y="18.8">TMSIN</text>
<text x="99.4" y="23.7">TCKIN</text>
<text x="130.8" y="18.8">TMSOUT</text>
<text x="130.8" y="23.7">TCKOUT</text>
<text x="99.4" y="28.5">TRESIN R7</text>
<text x="130.8" y="28.5">TRESOUT</text>
<text x="99.4" y="35.7">TDOIN</text>
<text x="68.1" y="47.8">USBD-</text>
<text x="97" y="47.8">LED</text>
<text x="66.9" y="52.6">USBD+</text>
<text x="104.3" y="59.9">TRSTOUT</text>
<text x="104.3" y="62.3">TRESOUT</text>
<text x="104.3" y="64.7">TRESIN</text>
<text x="104.3" y="67.1">TCKIN</text>
<text x="104.3" y="69.5">TMSIN</text>
<text x="104.3" y="71.9">TCKOUT</text>
<text x="104.3" y="74.3">TDOIN</text>
<text x="104.3" y="76.8">TMSOUT</text>
<text x="104.3" y="84">TDOIN</text>
<text x="239.4" y="79.2">TDIIN</text>
<text x="239.4" y="81.6">TRSTIN</text>
<text x="41.5" y="93.6">JTCK</text>
<text x="41.5" y="91.2">JTMS</text>
<text x="104.3" y="93.6">JTCK</text>
<text x="101.9" y="110.5">nRST</text>
<text x="237" y="108.1">LED</text>
<text x="237" y="110.5">TCKOUT</text>
<text x="237" y="112.9">TDIOUT</text>
<text x="237" y="115.4">TDOIN</text>
</g>
<g font-size="2.2">
<text x="21" y="14">1</text>
<text x="21" y="16.4">2</text>
<text x="207.1" y="13.8">VCC</text>
<text x="246.2" y="14.1">D3V3</text>
<text x="21" y="18.8">3</text>
<text x="216.7" y="18.8">1</text>
<text x="216.7" y="23.6">4</text>
<text x="238.2" y="18.8">5</text>
<text x="216.7" y="28.4">3</text>
<text x="28.5" y="35.5">VCC</text>
<text x="142.4" y="30.9">D3V3</text>
<text x="216.7" y="33.3">2</text>
<text x="11.6" y="39.3" transform="rotate(-90 11.6 39.3)">5</text>
<text x="152.1" y="40.6">D3V3</text>
<text x="23.4" y="45.3">1</text>
<text x="23.4" y="47.8">2</text>
<text x="23.4" y="52.6">3</text>
<text x="23.4" y="55">4</text>
<text x="119" y="59.8">10</text>
<text x="228.6" y="59.8">1</text>
<text x="236.5" y="55.1">D3V3</text>
<text x="267.9" y="57.5">D3V3</text>
<text x="11.6" y="63.2" transform="rotate(-90 11.6 63.2)">6</text>
<text x="119" y="62.2">11</text>
<text x="119" y="64.6">12</text>
<text x="228.6" y="64.6">24</text>
<text x="119" y="67.1">13</text>
<text x="119" y="69.5">14</text>
<text x="119" y="71.9">15</text>
<text x="228.6" y="67.1">36</text>
<text x="228.6" y="69.5">48</text>
<text x="119" y="74.3">16</text>
<text x="119" y="76.7">17</text>
<text x="228.6" y="74.3">9</text>
<text x="119" y="83.9">31</text>
<text x="119" y="79.1">29</text>
<text x="119" y="81.5">30</text>
<text x="228.6" y="83.9">20</text>
<text x="228.6" y="79.1">18</text>
<text x="228.6" y="81.5">19</text>
<text x="21" y="88.8">1</text>
<text x="119" y="86.4">32</text>
<text x="119" y="88.8">33</text>
<text x="228.6" y="86.4">39</text>
<text x="228.6" y="88.8">40</text>
<text x="21" y="91.2">2</text>
<text x="21" y="93.6">3</text>
<text x="119" y="91.2">34</text>
<text x="119" y="93.6">37</text>
<text x="228.6" y="93.6">42</text>
<text x="228.6" y="91.2">41</text>
<text x="119" y="96">38</text>
<text x="120.2" y="100.8">5</text>
<text x="228.6" y="96">43</text>
<text x="228.6" y="98.4">45</text>
<text x="228.6" y="100.8">46</text>
<text x="120.2" y="103.3">3</text>
<text x="228.6" y="103.3">21</text>
<text x="228.6" y="105.7">22</text>
<text x="119" y="108.1">44</text>
<text x="119" y="112.9">23</text>
<text x="120.2" y="110.5">7</text>
<text x="228.6" y="110.5">26</text>
<text x="228.6" y="112.9">27</text>
<text x="228.6" y="108.1">25</text>
<text x="119" y="115.3">35</text>
<text x="119" y="117.7">47</text>
<text x="228.6" y="115.3">28</text>
<text x="120.2" y="122.6">8</text>
<text x="228.6" y="120.1">2</text>
<text x="228.6" y="125">4</text>
<text x="228.6" y="127.4">6</text>
<text x="205.1" y="151.6">Title</text>
<text x="214.8" y="154">JLINK</text>
<text x="205.1" y="158.8">Size</text>
<text x="207.6" y="161.2">CustomJLINK</text>
<text x="214.8" y="158.8">Document Number</text>
<text x="284.8" y="158.8">Rev</text>
<text x="287.2" y="161.2">0</text>
<text x="205.1" y="166.1">Date:</text>
<text x="217.7" y="166.1">Tuesday, March 06, 2012</text>
<text x="253.4" y="166.1">Sheet</text>
<text x="265.5" y="166.1">2</text>
<text x="272.7" y="166.1">of</text>
<text x="279.9" y="166.1">2</text>
</g>
<g font-size="2.2" fill="#004080">
<text x="220.8" y="20.3">VIN</text>
<text x="229.3" y="20.3">VOUT</text>
<text x="220.8" y="30">EN</text>
<text x="220.8" y="25.1">ADJ</text>
<text x="220.8" y="34.8">GND</text>
<text x="13.1" y="43.6" transform="rotate(-90 13.1 43.6)">F</text>
<text x="19.1" y="46.9">V</text>
<text x="18.2" y="49.3">D-</text>
<text x="13.1" y="59.1" transform="rotate(-90 13.1 59.1)">F</text>
<text x="17.7" y="54.1">D+</text>
<text x="18.8" y="56.5">G</text>
<text x="124.3" y="61.3">PA0-WKUP/USART2_CTS/ADC12_IN0/TIM2_CH1_ETR</text>
<text x="124.3" y="63.8">PA1/USART2_RTS/ADC12_IN1/TIM2_CH2</text>
<text x="220" y="61.3">VBAT</text>
<text x="124.3" y="66.2">PA2/USART2_TX/ADC12_IN2/TIM2_CH3</text>
<text x="124.3" y="68.6">PA3/USART2_RX/ADC12_IN3/TIM2_CH4</text>
<text x="124.3" y="71">PA4/SPI1_NSS/USART2_CK/ADC12_IN4</text>
<text x="218.7" y="66.2">VDD_1</text>
<text x="218.7" y="68.6">VDD_2</text>
<text x="218.7" y="71">VDD_3</text>
<text x="124.3" y="73.4">PA5/SPI1_SCK/ADC12_IN5</text>
<text x="124.3" y="75.8">PA6/SPI1_MISO/ADC12_IN6/TIM3_CH1/TIM1_BKIN</text>
<text x="219.6" y="75.8">VDDA</text>
<text x="124.3" y="78.2">PA7/SPI1_MOSI/ADC12_IN7/TIM3_CH2/TIM1_CH1N</text>
<text x="124.3" y="80.6">PA8/USART1_CK/TIM1_CH1/MCO</text>
<text x="124.3" y="83.1">PA9/USART1_TX/TIM1_CH2</text>
<text x="186.1" y="80.6">PB0/ADC12_IN8/TIM3_CH3/TIM1_CH2N</text>
<text x="186.1" y="83.1">PB1/ADC12_IN9/TIM3_CH4/TIM1_CH3N</text>
<text x="124.3" y="85.5">PA10/USART1_RX/TIM1_CH3</text>
<text x="124.3" y="87.9">PA11/USART1_CTS/CANRX/TIM1_CH4/USBDM</text>
<text x="180.3" y="87.9">PB3/JTDO/TRACESWO/TIM2_CH2/SPI1_SCK</text>
<text x="213.7" y="85.5">PB2/BOOT1</text>
<text x="124.3" y="90.3">PA12/USART1_RTS/CANTX/TIM1_ETR/USBDP</text>
<text x="124.3" y="92.7">PA13/JTMS/SWDIO</text>
<text x="124.3" y="95.1">PA14/JTCK/SWCLK</text>
<text x="185.1" y="92.7">PB5/I2C1_SMBAL/TIM3_CH2/SPI1_MOSI</text>
<text x="189.8" y="90.3">PB4/JNTRST/TIM3_CH1/SPI1_MISO</text>
<text x="198.1" y="95.1">PB6/I2C1_SCL/USART1_TX</text>
<text x="124.3" y="97.5">PA15/JTDI/TIM2_CH1_ETR/SPI1_NSS</text>
<text x="197.6" y="97.5">PB7/I2C1_SDA/USART1_RX</text>
<text x="203" y="99.9">PB8/I2C1_SCL/CANRX</text>
<text x="124.3" y="104.8">PC14-OSC32_IN</text>
<text x="124.3" y="102.4">PD0-OSC_IN</text>
<text x="203" y="102.4">PB9/I2C1_SDA/CANTX</text>
<text x="209.4" y="104.8">PB10/TIM2_CH3</text>
<text x="209.4" y="107.2">PB11/TIM2_CH4</text>
<text x="124.3" y="109.6">BOOT0</text>
<text x="124.3" y="112">NRST</text>
<text x="207.9" y="112">PB13/TIM1_CH1N</text>
<text x="208.7" y="109.6">PB12/TIM1_BKIN</text>
<text x="124.3" y="114.4">VSS_1</text>
<text x="124.3" y="116.8">VSS_2</text>
<text x="124.3" y="119.3">VSS_3</text>
<text x="207.9" y="114.4">PB14/TIM1_CH2N</text>
<text x="207.9" y="116.8">PB15/TIM1_CH3N</text>
<text x="124.3" y="124.1">VSSA</text>
<text x="205.4" y="121.7">PC13-TAMPER-RTC</text>
<text x="202.4" y="128.9">PD1-OSC_OUT/CANTX</text>
<text x="206.7" y="126.5">PC15-OSC32_OUT</text>
</g>
<g font-size="2.2" fill="#00f">
<text x="12.1" y="47.6">1</text>
<text x="12.1" y="50">2</text>
<text x="12.1" y="52.5">3</text>
<text x="12.1" y="54.9">4</text>
</g>
<g font-size="1.7">
<text x="31.4" y="1.8">5</text>
<text x="89.3" y="1.8">4</text>
<text x="147.2" y="1.8">3</text>
<text x="205.1" y="1.8">2</text>
<text x="263.1" y="1.8">1</text>
<text x="45.9" y="17.7">DCOM</text>
<text x=".7" y="24.4">D</text>
<text x="292.6" y="24.4">D</text>
<text x="186.8" y="40.8">DCOM</text>
<text x="198.9" y="40.8">DCOM</text>
<text x="249.6" y="40.8">DCOM</text>
<text x=".7" y="65.4">C</text>
<text x="45.9" y="65.9">DCOM</text>
<text x="292.6" y="65.4">C</text>
<text x="32.4" y="67.4">DCOM</text>
<text x="45.9" y="73.2">DCOM</text>
<text x="271.3" y="72.2">DCOM</text>
<text x="258.2" y="85.2">DCOM</text>
<text x="31.4" y="92.5">DCOM</text>
<text x=".7" y="106.5">B</text>
<text x="292.6" y="106.5">B</text>
<text x="24.2" y="109.3">DCOM</text>
<text x="21.8" y="119">DCOM</text>
<text x="85.5" y="132.5">DCOM</text>
<text x="99.9" y="132.5">DCOM</text>
<text x="112" y="132.5">DCOM</text>
<text x=".7" y="147.5">A</text>
<text x="292.6" y="147.5">A</text>
<text x="31.4" y="168.3">5</text>
<text x="89.3" y="168.3">4</text>
<text x="147.2" y="168.3">3</text>
<text x="205.1" y="168.3">2</text>
<text x="263.1" y="168.3">1</text>
</g>
</svg>
